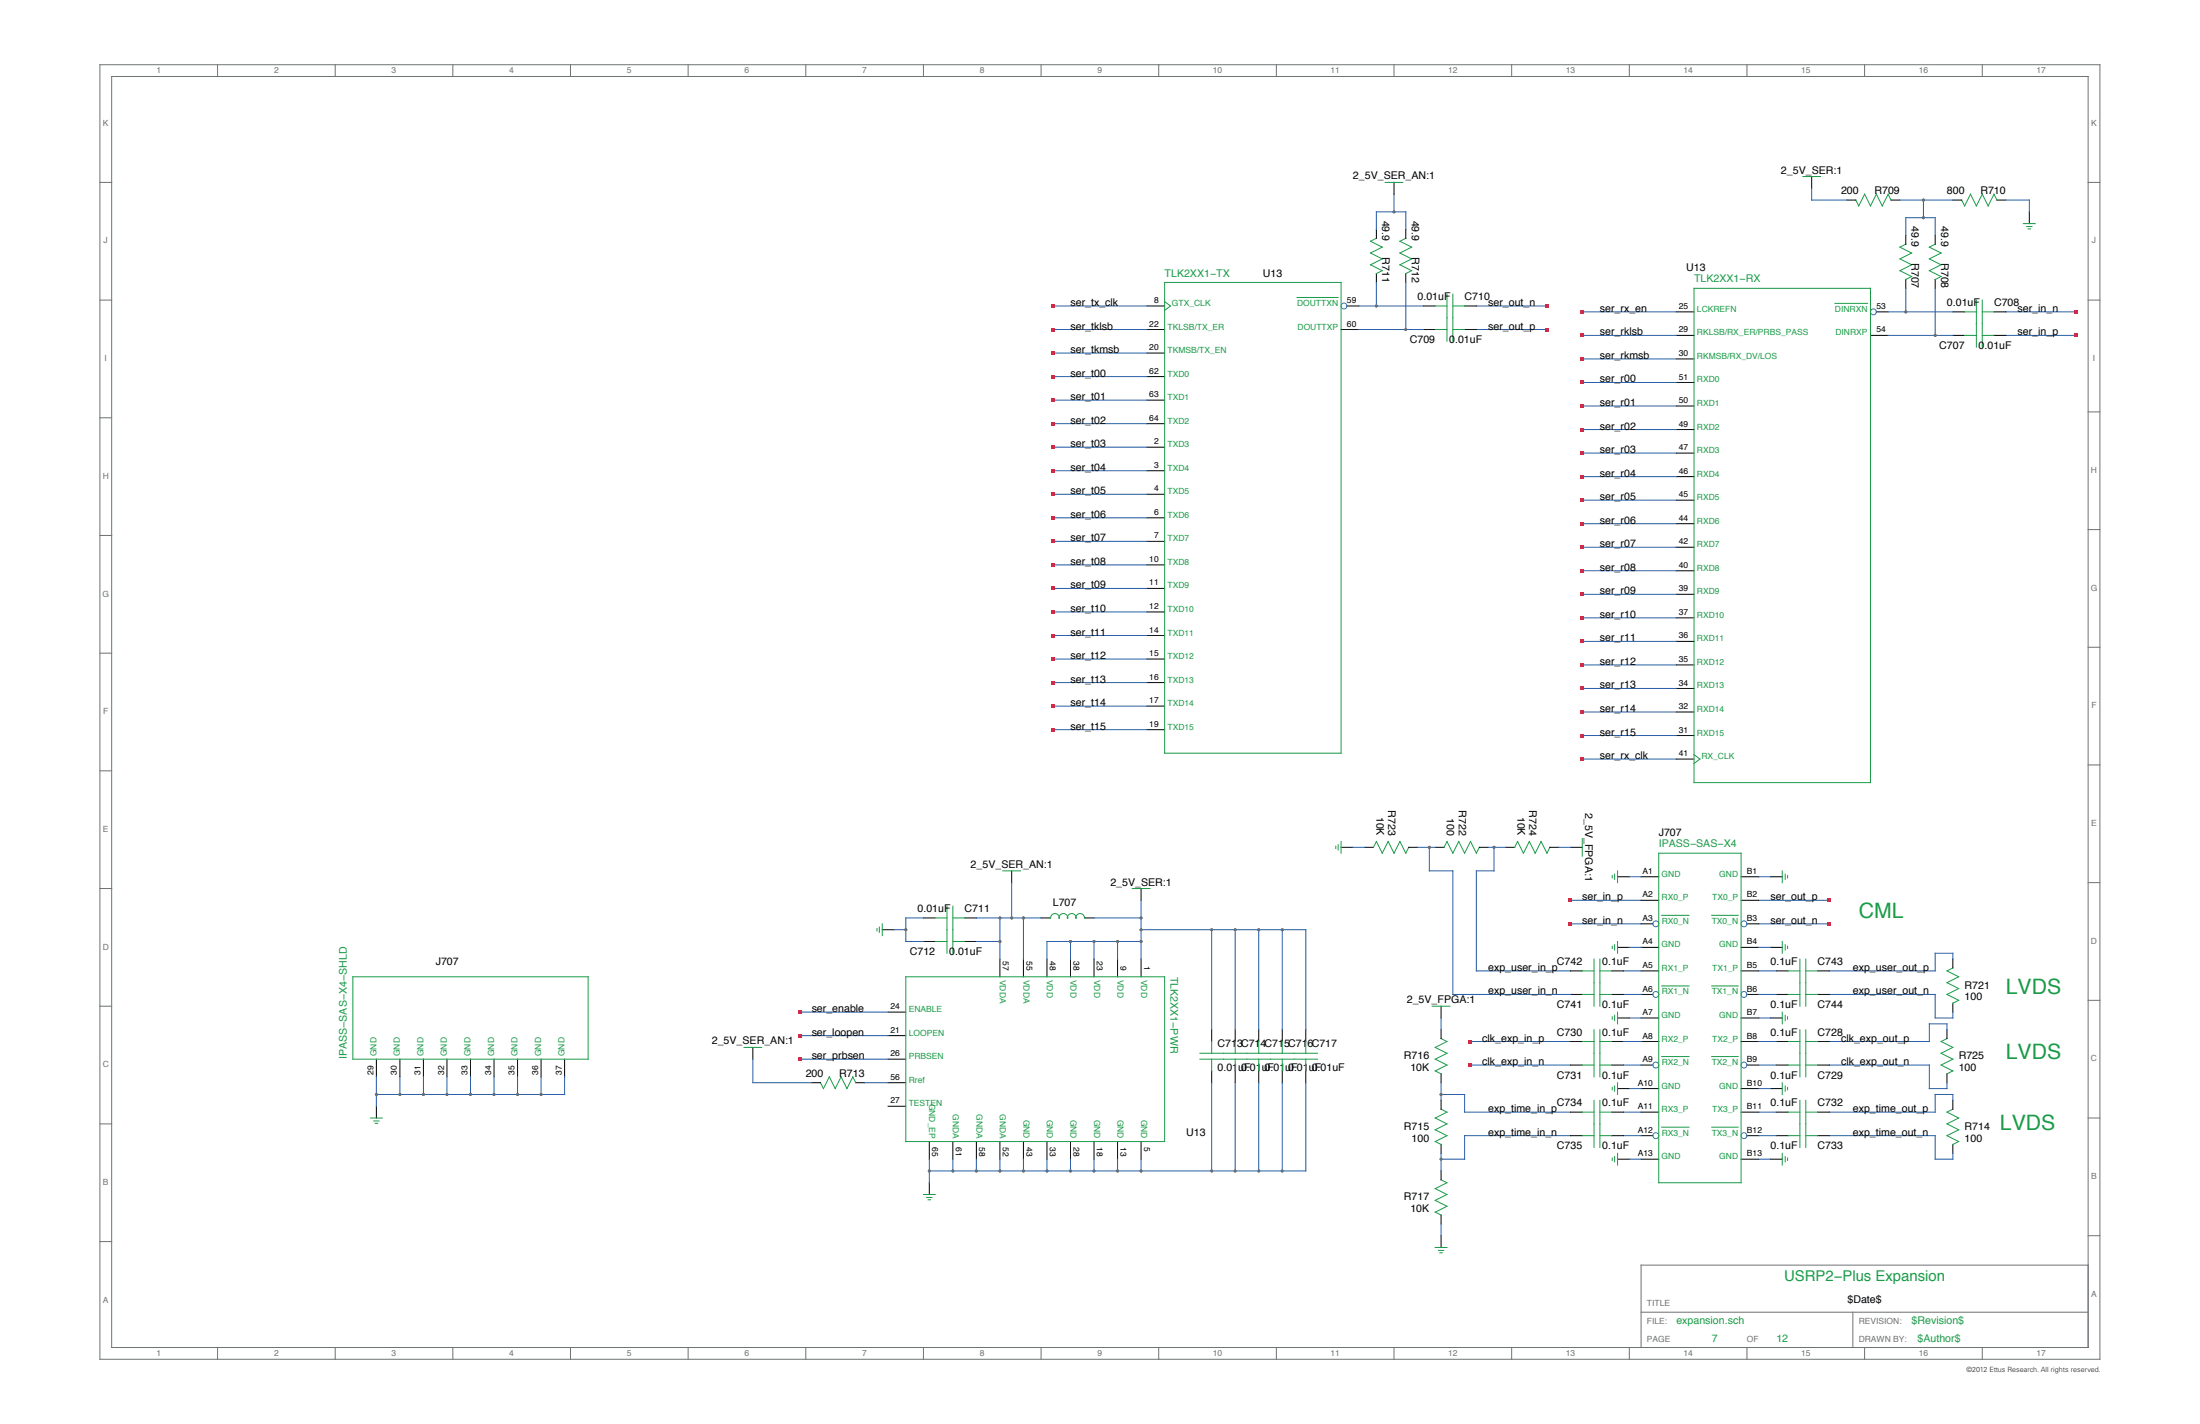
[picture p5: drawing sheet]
<svg xmlns="http://www.w3.org/2000/svg" width="432mm" height="279mm" viewBox="0 0 432 279" stroke-linecap="round" stroke-linejoin="round" font-family="sans-serif">
<g fill="none" stroke="#255dab" stroke-width=".2">
<path d="M273.6 38.1v3.5M355.6 36.9v2.4h6.9M372.9 39.3h10.4M377.5 39.3v3.4M393.7 39.3h4.6v2.3M270.1 45v-3.4h5.8v3.4M270.1 55.4v4.6M275.9 55.4v9.3M374.1 56.6v4.6M379.8 46.2v-3.5h-5.7v3.5M379.8 56.6v9.2M206.6 60h18.5"/>
<path d="M206.6 64.7h18.5M206.6 69.3h18.5M206.6 73.9h18.5M206.6 78.5h18.5M266.7 60h12.7M266.7 64.7h12.7M289.8 60h13.8M289.8 64.7h13.8M310.6 61.2h18.4M310.6 65.8h18.4M310.6 70.4h18.4M310.6 75h18.4"/>
<path d="M310.6 79.7h18.4M370.6 61.2h12.7M370.6 65.8h12.7M393.7 61.2h13.8M393.7 65.8h13.8M206.6 87.7h18.5M206.6 83.1h18.5M206.6 97h18.5M206.6 92.4h18.5M310.6 84.3h18.4M310.6 88.9h18.4M310.6 93.5h18.4"/>
<path d="M310.6 98.1h18.4M206.6 106.2h18.5M206.6 101.6h18.5M206.6 115.5h18.5M206.6 110.8h18.5M310.6 102.8h18.4M310.6 107.4h18.4M310.6 112h18.4M310.6 116.6h18.4M206.6 124.7h18.5M206.6 120.1h18.5M206.6 133.9h18.5"/>
<path d="M206.6 129.3h18.5M206.6 138.5h18.5M310.6 121.2h18.4M310.6 125.8h18.4M310.6 130.5h18.4M310.6 135.1h18.4M310.6 139.7h18.4M206.6 143.2h18.5M310.6 144.3h18.4M310.6 148.9h18.4M198.6 173.2v6.9M224 176.6v11.6"/>
<path d="M265.5 166.3h2.3M278.2 166.3h3.5M280.5 166.3v4.6h4.7v24.2h23M292.1 166.3h3.4M293.2 166.3v4.6h-3.4v19.6h18.4M305.9 166.3h2.3M308.2 176.6h13.9M319.8 172h2.3M345.2 176.6h13.8M345.2 172h2.3M157 198.6h17.3M175.5 182.4h2.3"/>
<path d="M181.2 180.1h-3.4v4.6h3.4M191.6 180.1h12.7M191.6 184.7h4.7M196.3 180.1v8.1M200.9 180.1v8.1M210.1 184.7v3.5M214.7 184.7v3.5M214.7 180.1h9.3M219.3 184.7v3.5M224 182.4h32.3v19.6M224 184.7h-18.5v3.5M237.8 182.4v19.6"/>
<path d="M242.4 182.4v19.6M247.1 182.4v19.6M251.7 182.4v19.6M282.8 199.7v2.3M308.2 181.3h13.9M318.6 190.5h3.5M318.6 195.1h3.5M319.8 185.9h2.3M319.8 199.7h2.3M345.2 190.5h3.5M345.2 195.1h3.5M345.2 181.3h13.8"/>
<path d="M345.2 185.9h2.3M345.2 199.7h2.3M359 195.1h20.8v4.6h3.5v-1.1M383.3 188.2v-1.2h-3.5v3.5h-20.8M73.9 211.3v5.8M78.5 211.3v3.4M83.1 211.3v3.4M87.7 211.3v3.4M92.3 211.3v3.4M97 211.3v3.4M101.6 211.3v3.4M106.2 211.3v3.4"/>
<path d="M110.8 211.3v3.4h-36.9M147.8 207.8v4.6h11.5M157 203.2h17.3M157 207.8h17.3M169.7 212.4h4.6M237.8 212.4v17.4M242.4 212.4v17.4M247.1 212.4v17.4M251.7 212.4v17.4M256.3 212.4v17.4h-73.9M282.8 214.7h4.7v3.5h20.7M282.8 212.4v3.5"/>
<path d="M288.6 204.4h19.6M288.6 209h19.6M318.6 204.4h3.5M318.6 209h3.5M318.6 218.2h3.5M319.8 213.6h2.3M345.2 204.4h3.5M345.2 209h3.5M345.2 218.2h3.5M345.2 213.6h2.3M359 209h19.7v4.6h3.4v-1.2M382.1 202v-1.1h-3.4v3.5h-19.7"/>
<path d="M383.3 215.9v-1.2h-3.5v3.5h-20.8M182.4 227.4v4.7M187 227.4v2.4M191.6 227.4v2.4M196.3 227.4v2.4M200.9 227.4v2.4M205.5 227.4v2.4M210.1 227.4v2.4M214.7 227.4v2.4M219.3 227.4v2.4M224 227.4v2.4M282.8 226.3v3.5"/>
<path d="M308.2 222.8h-20.7v4.6h-4.7M318.6 222.8h3.5M319.8 227.4h2.3M345.2 222.8h3.5M345.2 227.4h2.3M359 222.8h20.8v4.6h3.5v-1.1M282.8 240.1v2.4"/>
</g>
<g fill="none" stroke="#000101" stroke-width=".2">
<path d="M273.6 35.8v2.3M355.6 34.6v2.3M362.5 39.3h1.7M371.1 39.3h1.8M383.3 39.3h1.7M391.9 39.3h1.8M270.1 45v1.8M270.1 53.7v1.7M275.9 45v1.8M275.9 53.7v1.7M374.1 46.2v1.7M374.1 54.8v1.8"/>
<path d="M379.8 46.2v1.7M379.8 54.8v1.8M398.3 41.6v2.3M225.1 60h3.5M225.1 64.7h3.5M225.1 69.3h3.5M225.1 73.9h3.5M225.1 78.5h3.5M263.2 64.7h3.5M264.4 60h2.3M279.4 60h2.3M279.4 64.7h2.3"/>
<path d="M287.5 60h2.3M287.5 64.7h2.3M329 61.2h3.5M329 65.8h3.5M329 70.4h3.5M329 75h3.5M329 79.7h3.5M367.1 65.8h3.5M368.3 61.2h2.3M383.3 61.2h2.3M383.3 65.8h2.3M391.4 61.2h2.3"/>
<path d="M391.4 65.8h2.3M225.1 83.1h3.5M225.1 87.7h3.5M225.1 92.4h3.5M225.1 97h3.5M329 84.3h3.5M329 88.9h3.5M329 93.5h3.5M329 98.1h3.5M225.1 101.6h3.5M225.1 106.2h3.5M225.1 110.8h3.5"/>
<path d="M225.1 115.5h3.5M329 102.8h3.5M329 107.4h3.5M329 112h3.5M329 116.6h3.5M225.1 120.1h3.5M225.1 124.7h3.5M225.1 129.3h3.5M225.1 133.9h3.5M225.1 138.5h3.5M329 121.2h3.5M329 125.8h3.5"/>
<path d="M329 130.5h3.5M329 135.1h3.5M329 139.7h3.5M225.1 143.2h3.5M329 144.3h3.5M329 148.9h3.5M198.6 170.9v2.3M224 174.3v2.3M263.2 166.3h2.3M267.8 166.3h1.8M276.5 166.3h1.7M281.7 166.3h1.7"/>
<path d="M290.3 166.3h1.8M295.5 166.3h1.8M304.2 166.3h1.7M308.2 166.3h2.4M317.5 172h2.3M322.1 172h3.5M322.1 176.6h3.5M341.7 172h3.5M341.7 176.6h3.5M347.5 172h2.3M173.2 182.4h2.3M174.3 198.6h3.5"/>
<path d="M181.2 180.1h2.4M181.2 184.7h2.4M189.3 180.1h2.3M189.3 184.7h2.3M196.3 188.2v3.5M200.9 188.2v3.5M204.3 180.1h1.8M205.5 188.2v3.5M210.1 188.2v3.5M213 180.1h1.7M214.7 188.2v3.5M219.3 188.2v3.5"/>
<path d="M224 188.2v3.5M282.8 197.4v2.3M308.2 190.5h2.4M308.2 195.1h2.4M316.3 190.5h2.3M316.3 195.1h2.3M317.5 185.9h2.3M317.5 199.7h2.3M322.1 181.3h2.3M322.1 195.1h2.3M322.1 185.9h3.5M322.1 190.5h3.5"/>
<path d="M322.1 199.7h3.5M341.7 185.9h3.5M341.7 190.5h3.5M341.7 199.7h3.5M342.9 181.3h2.3M342.9 195.1h2.3M347.5 185.9h2.3M347.5 199.7h2.3M348.7 190.5h2.3M348.7 195.1h2.3M356.7 190.5h2.3M356.7 195.1h2.3"/>
<path d="M383.3 188.2v1.7M383.3 196.8v1.8M73.9 207.8v3.5M73.9 217.1v2.3M78.5 207.8v3.5M83.1 207.8v3.5M87.7 207.8v3.5M92.3 207.8v3.5M97 207.8v3.5M101.6 207.8v3.5M106.2 207.8v3.5M110.8 207.8v3.5"/>
<path d="M147.8 205.5v2.3M159.3 212.4h1.7M167.9 212.4h1.8M174.3 203.2h3.5M174.3 207.8h3.5M174.3 212.4h3.5M174.3 217.1h3.5M237.8 202v2.4M237.8 210.1v2.3M242.4 202v2.4M242.4 210.1v2.3M247.1 202v2.4"/>
<path d="M247.1 210.1v2.3M251.7 202v2.4M251.7 210.1v2.3M256.3 202v2.4M256.3 210.1v2.3M282.8 202v1.8M282.8 210.7v1.7M282.8 215.9v1.7M308.2 204.4h2.4M308.2 209h2.4M308.2 218.2h2.4M316.3 204.4h2.3"/>
<path d="M316.3 209h2.3M316.3 218.2h2.3M317.5 213.6h2.3M322.1 209h2.3M322.1 204.4h3.5M322.1 213.6h3.5M322.1 218.2h3.5M341.7 204.4h3.5M341.7 213.6h3.5M341.7 218.2h3.5M342.9 209h2.3M347.5 213.6h2.3"/>
<path d="M348.7 204.4h2.3M348.7 209h2.3M348.7 218.2h2.3M356.7 204.4h2.3M356.7 209h2.3M356.7 218.2h2.3M382.1 202v1.8M382.1 210.7v1.7M383.3 215.9v1.7M182.4 224v3.4M182.4 232.1v2.3M187 224v3.4"/>
<path d="M191.6 224v3.4M196.3 224v3.4M200.9 224v3.4M205.5 224v3.4M210.1 224v3.4M214.7 224v3.4M219.3 224v3.4M224 224v3.4M282.8 224.5v1.8M282.8 229.8v1.7M282.8 238.4v1.7M308.2 222.8h2.4"/>
<path d="M316.3 222.8h2.3M317.5 227.4h2.3M322.1 222.8h2.3M322.1 227.4h3.5M341.7 227.4h3.5M342.9 222.8h2.3M347.5 227.4h2.3M348.7 222.8h2.3M356.7 222.8h2.3M383.3 224.5v1.8M282.8 242.5v2.3"/>
</g>
<g fill="none" stroke="#1a9b47" stroke-width=".2">
<path d="M271.9 35.8h3.4M353.9 34.6h3.4M370.6 38.1l.6 1.2M370.6 38.1l-1.2 2.3-1.1-2.3-1.2 2.3-1.1-2.3-1.2 2.3-.6-1.1M385 39.3l.6 1.1 1.2-2.3 1.1 2.3 1.2-2.3 1.1 2.3 1.2-2.3 .6 1.2M228.6 59.2l1.1 .8-1.1 .9M228.6 55.4h34.6v92.4h-34.6zM254.6 58.4h8M270.1 46.8l-1.1 .5 2.3 1.2-2.3 1.1 2.3 1.2-2.3 1.2 2.3 1.1-1.2 .6M275.9 46.8l-1.1 .5 2.3 1.2-2.3 1.1 2.3 1.2-2.3 1.2 2.3 1.1-1.2 .6M284 57.7v9.3M285.2 57.7v9.3"/>
<path d="M332.5 56.6h34.6v97h-34.6zM360.2 59.5h6.4M374.1 47.9l-1.2 .6 2.3 1.1-2.3 1.2 2.3 1.2-2.3 1.1 2.3 1.2-1.1 .5M379.8 47.9l-1.1 .6 2.3 1.1-2.3 1.2 2.3 1.2-2.3 1.1 2.3 1.2-1.2 .5M387.9 58.9v9.2M389.1 58.9v9.2M397.1 43.9h2.4M397.8 44.5h1M398.1 44.9h.4M281.7 64.7h2.3M281.7 60h2.3M285.2 64.7h2.3"/>
<path d="M285.2 60h2.3M385.6 61.2h2.3M385.6 65.8h2.3M389.1 65.8h2.3M389.1 61.2h2.3M332.5 148.1l1.1 .8-1.1 .9M185.9 177.8v9.2M187 177.8v9.2M196.8 170.9h3.5M222.2 174.3h3.5M262.2 166v.5M262.6 165.7v1.1"/>
<path d="M263.2 165.1v2.3M269.6 166.3l.5-1.2 1.2 2.3 1.2-2.3 1.1 2.3 1.2-2.3 1.1 2.3 .6-1.1M283.4 166.3l.6-1.2 1.2 2.3 1.1-2.3 1.2 2.3 1.1-2.3 1.2 2.3 .5-1.1M297.3 166.3l.6-1.2 1.1 2.3 1.2-2.3 1.1 2.3 1.2-2.3 1.1 2.3 .6-1.1M310.6 164.5v3.5M316.4 171.8v.5M316.9 171.5v1M317.5 170.9v2.3M325.6 167.4h16.1v64.7h-16.1zM326.1 179.6h5.4M336 179.6h5.1M349.8 170.9v2.3"/>
<path d="M350.4 171.5v1M350.8 171.8v.5M69.3 191.7h46.1v16.1h-46.1zM172.1 182.2v.4M172.6 181.9v1M173.2 181.3v2.3M177.8 191.7h50.8v32.3h-50.8zM183.6 184.7h2.3M183.6 180.1h2.3M187 180.1h2.3M187 184.7h2.3M206.1 180.1h.1a.85 .85 0 0 1 .9-.9 .85 .85 0 0 1 .8 1 .82 .82 0 0 1 .8-1 .82 .82 0 0 1 .8 1 .82 .82 0 0 1 .9-1 .82 .82 0 0 1 .8 1 .85 .85 0 0 1 .8-1 .85 .85 0 0 1 .9 .9h.1"/>
<path d="M281.1 197.4h3.5M310.6 190.5h2.3M310.6 195.1h2.3M312.9 188.2v9.2M314 188.2v9.2M314 190.5h2.3M314 195.1h2.3M316.4 185.7v.4M316.4 199.5v.5M316.9 185.4v1M316.9 199.2v1.1M317.5 184.7v2.3"/>
<path d="M317.5 198.6v2.3M326.1 193.5h5.4M336 193.5h5.1M349.8 184.7v2.3M349.8 198.6v2.3M350.4 185.4v1M350.4 199.2v1.1M350.8 185.7v.4M350.8 199.5v.5M351 190.5h2.3M351 195.1h2.3M353.3 188.2v9.2"/>
<path d="M354.4 190.5h2.3M354.4 195.1h2.3M354.4 188.2v9.2M383.3 189.9l-1.2 .6 2.3 1.2-2.3 1.1 2.3 1.2-2.3 1.1 2.3 1.2-1.1 .5M72.7 219.4h2.3M73.4 219.9h1M146 205.5h3.5M161 212.4l.6 1.2 1.2-2.3 1.1 2.3 1.2-2.3 1.1 2.3 1.2-2.3 .6 1.1M235.5 206.7h23.1M235.5 207.8h23.1M237.8 204.4v2.3M237.8 207.8v2.3"/>
<path d="M242.4 204.4v2.3M242.4 207.8v2.3M247.1 204.4v2.3M247.1 207.8v2.3M251.7 204.4v2.3M251.7 207.8v2.3M256.3 204.4v2.3M256.3 207.8v2.3M282.8 217.6l1.2 .6-2.3 1.2 2.3 1.1-2.3 1.2 2.3 1.1-2.3 1.2M282.8 203.8l1.2 .6-2.3 1.1 2.3 1.2-2.3 1.1 2.3 1.2-2.3 1.1 1.1 .6M310.6 204.4h2.3M310.6 209h2.3"/>
<path d="M310.6 218.2h2.3M312.9 202v9.3M312.9 215.9v9.2M314 204.4h2.3M314 209h2.3M314 202v9.3M314 215.9v9.2M314 218.2h2.3M316.4 213.4v.4M316.9 213.1v1M317.5 212.4v2.3M326.1 207.3h5.4"/>
<path d="M336 207.3h5.1M349.8 212.4v2.3M350.4 213.1v1M350.8 213.4v.4M351 204.4h2.3M351 209h2.3M351 218.2h2.3M353.3 202v9.3M353.3 215.9v9.2M354.4 204.4h2.3M354.4 209h2.3M354.4 218.2h2.3"/>
<path d="M354.4 202v9.3M354.4 215.9v9.2M382.1 203.8l-1.1 .6 2.3 1.1-2.3 1.2 2.3 1.1-2.3 1.2 2.3 1.1-1.2 .6M383.3 217.6l-1.2 .6 2.3 1.2-2.3 1.1 2.3 1.2-2.3 1.1 2.3 1.2M73.6 220.4h.5M181.2 234.4h2.4M181.9 234.9h1M182.2 235.4h.4M281.7 224l1.1 .6M282.8 231.5l1.2 .6-2.3 1.1 2.3 1.2-2.3 1.1 2.3 1.2-2.3 1.1 1.1 .6M310.6 222.8h2.3M314 222.8h2.3"/>
<path d="M316.4 227.2v.5M316.9 226.9v1.1M317.5 226.3v2.3M326.1 221.2h5.4M336 221.2h5.1M349.8 226.3v2.3M350.4 226.9v1.1M350.8 227.2v.5M351 222.8h2.3M354.4 222.8h2.3M384.4 224l-1.1 .6M281.7 244.8h2.3"/>
<path d="M282.3 245.3h1.1M282.6 245.8h.5"/>
</g>
<g fill="none" stroke="#1e999c" stroke-width=".2">
<circle cx="263.8" cy="60" r=".58"/>
<circle cx="367.7" cy="61.2" r=".58"/>
<circle cx="325" cy="181.3" r=".58"/>
<circle cx="325" cy="195.1" r=".58"/>
<circle cx="342.3" cy="181.3" r=".58"/>
<circle cx="342.3" cy="195.1" r=".58"/>
<circle cx="325" cy="209" r=".58"/>
<circle cx="342.3" cy="209" r=".58"/>
<circle cx="325" cy="222.8" r=".58"/>
<circle cx="342.3" cy="222.8" r=".58"/>
</g>
<g fill="none" stroke="#6e7374" stroke-width=".2">
<path d="M19.6 12.7h392.6v254h-392.6zM21.9 15h387.9v249.4h-387.9zM42.7 12.7v2.3M65.8 12.7v2.3M88.9 12.7v2.3M112 12.7v2.3M135.1 12.7v2.3M158.2 12.7v2.3M181.2 12.7v2.3M204.3 12.7v2.3M227.4 12.7v2.3M250.5 12.7v2.3"/>
<path d="M273.6 12.7v2.3M296.7 12.7v2.3M319.8 12.7v2.3M342.9 12.7v2.3M366 12.7v2.3M389.1 12.7v2.3M19.6 35.8h2.3M409.8 35.8h2.4M19.6 58.9h2.3M409.8 58.9h2.4M19.6 82h2.3M409.8 80.8h2.4"/>
<path d="M19.6 105.1h2.3M409.8 103.9h2.4M19.6 128.2h2.3M409.8 127h2.4M19.6 151.2h2.3M409.8 150.1h2.4M19.6 174.3h2.3M409.8 173.2h2.4M19.6 197.4h2.3M409.8 196.3h2.4M409.8 219.4h2.4M19.6 220.5h2.3"/>
<path d="M19.6 243.6h2.3M322.1 257.5h87.7M363.7 257.5v6.9M409.8 242.5h2.4M409.8 248.2h-87.7v16.2M42.7 264.4v2.3M65.8 264.4v2.3M88.9 264.4v2.3M112 264.4v2.3M135.1 264.4v2.3M158.2 264.4v2.3M181.2 264.4v2.3"/>
<path d="M204.3 264.4v2.3M227.4 264.4v2.3M250.5 264.4v2.3M273.6 264.4v2.3M296.7 264.4v2.3M319.8 264.4v2.3M342.9 264.4v2.3M366 264.4v2.3M389.1 264.4v2.3"/>
</g>
<g fill="#ee1b29">
<path d="M358.7 180.9h.7v.7h-.7z"/>
<path d="M358.7 176.3h.7v.7h-.7z"/>
<path d="M307.9 180.9h.7v.7h-.7z"/>
<path d="M307.9 176.3h.7v.7h-.7z"/>
<path d="M303.3 59.7h.7v.7h-.7z"/>
<path d="M303.3 64.3h.7v.7h-.7z"/>
<path d="M407.2 60.8h.7v.7h-.7z"/>
<path d="M407.2 65.5h.7v.7h-.7z"/>
<path d="M206.3 59.7h.7v.7h-.7z"/>
<path d="M206.3 64.3h.7v.7h-.7z"/>
<path d="M206.3 68.9h.7v.7h-.7z"/>
<path d="M206.3 73.5h.7v.7h-.7z"/>
<path d="M206.3 78.2h.7v.7h-.7z"/>
<path d="M206.3 87.4h.7v.7h-.7z"/>
<path d="M206.3 82.8h.7v.7h-.7z"/>
<path d="M206.3 96.6h.7v.7h-.7z"/>
<path d="M206.3 92h.7v.7h-.7z"/>
<path d="M206.3 105.9h.7v.7h-.7z"/>
<path d="M206.3 101.3h.7v.6h-.7z"/>
<path d="M206.3 115.1h.7v.7h-.7z"/>
<path d="M206.3 110.5h.7v.7h-.7z"/>
<path d="M206.3 124.3h.7v.7h-.7z"/>
<path d="M206.3 119.7h.7v.7h-.7z"/>
<path d="M206.3 133.6h.7v.7h-.7z"/>
<path d="M206.3 129h.7v.7h-.7z"/>
<path d="M206.3 142.8h.7v.7h-.7z"/>
<path d="M206.3 138.2h.7v.7h-.7z"/>
<path d="M310.2 65.5h.7v.7h-.7z"/>
<path d="M310.2 70.1h.7v.7h-.7z"/>
<path d="M310.2 74.7h.7v.7h-.7z"/>
<path d="M310.2 79.3h.7v.7h-.7z"/>
<path d="M310.2 83.9h.7v.7h-.7z"/>
<path d="M310.2 88.6h.7v.6h-.7z"/>
<path d="M310.2 93.2h.7v.7h-.7z"/>
<path d="M310.2 97.8h.7v.7h-.7z"/>
<path d="M310.2 102.4h.7v.7h-.7z"/>
<path d="M310.2 107h.7v.7h-.7z"/>
<path d="M310.2 111.6h.7v.7h-.7z"/>
<path d="M310.2 116.3h.7v.7h-.7z"/>
<path d="M310.2 120.9h.7v.7h-.7z"/>
<path d="M310.2 125.5h.7v.7h-.7z"/>
<path d="M310.2 130.1h.7v.7h-.7z"/>
<path d="M310.2 134.7h.7v.7h-.7z"/>
<path d="M310.2 139.4h.7v.6h-.7z"/>
<path d="M310.2 144h.7v.7h-.7z"/>
<path d="M310.2 148.6h.7v.7h-.7z"/>
<path d="M310.2 60.8h.7v.7h-.7z"/>
</g>
<g fill="#7454a2">
<circle cx="224" cy="184.7" r=".29"/>
<circle cx="219.3" cy="184.7" r=".29"/>
<circle cx="214.7" cy="184.7" r=".29"/>
<circle cx="210.1" cy="184.7" r=".29"/>
<circle cx="200.9" cy="180.1" r=".29"/>
<circle cx="182.4" cy="229.8" r=".29"/>
<circle cx="224" cy="229.8" r=".29"/>
<circle cx="219.3" cy="229.8" r=".29"/>
<circle cx="214.7" cy="229.8" r=".29"/>
<circle cx="210.1" cy="229.8" r=".29"/>
<circle cx="205.5" cy="229.8" r=".29"/>
<circle cx="200.9" cy="229.8" r=".29"/>
<circle cx="196.3" cy="229.8" r=".29"/>
<circle cx="191.6" cy="229.8" r=".29"/>
<circle cx="187" cy="229.8" r=".29"/>
<circle cx="374.1" cy="61.2" r=".29"/>
<circle cx="379.8" cy="65.8" r=".29"/>
<circle cx="377.5" cy="42.7" r=".29"/>
<circle cx="377.5" cy="39.3" r=".29"/>
<circle cx="270.1" cy="60" r=".29"/>
<circle cx="275.9" cy="64.7" r=".29"/>
<circle cx="273.6" cy="41.6" r=".29"/>
<circle cx="224" cy="180.1" r=".29"/>
<circle cx="224" cy="182.4" r=".29"/>
<circle cx="196.3" cy="180.1" r=".29"/>
<circle cx="196.3" cy="184.7" r=".29"/>
<circle cx="198.6" cy="180.1" r=".29"/>
<circle cx="177.8" cy="182.4" r=".29"/>
</g>
<g fill="#ee1b29">
<path d="M156.7 198.2h.6v.7h-.6z"/>
<path d="M156.7 202.9h.6v.6h-.6z"/>
<path d="M156.7 207.5h.6v.7h-.6z"/>
</g>
<g fill="#7454a2">
<circle cx="224" cy="182.4" r=".29"/>
<circle cx="251.7" cy="182.4" r=".29"/>
<circle cx="247.1" cy="182.4" r=".29"/>
<circle cx="242.4" cy="182.4" r=".29"/>
<circle cx="237.8" cy="182.4" r=".29"/>
<circle cx="182.4" cy="229.8" r=".29"/>
<circle cx="205.5" cy="229.8" r=".29"/>
<circle cx="200.9" cy="229.8" r=".29"/>
<circle cx="196.3" cy="229.8" r=".29"/>
<circle cx="191.6" cy="229.8" r=".29"/>
<circle cx="187" cy="229.8" r=".29"/>
<circle cx="224" cy="229.8" r=".29"/>
<circle cx="219.3" cy="229.8" r=".29"/>
<circle cx="214.7" cy="229.8" r=".29"/>
<circle cx="210.1" cy="229.8" r=".29"/>
<circle cx="251.7" cy="229.8" r=".29"/>
<circle cx="247.1" cy="229.8" r=".29"/>
<circle cx="242.4" cy="229.8" r=".29"/>
<circle cx="237.8" cy="229.8" r=".29"/>
</g>
<g fill="#ee1b29">
<path d="M288.3 204h.7v.7h-.7z"/>
<path d="M288.3 208.6h.7v.7h-.7z"/>
</g>
<g fill="#7454a2">
<circle cx="282.8" cy="214.7" r=".29"/>
<circle cx="282.8" cy="227.4" r=".29"/>
<circle cx="293.2" cy="166.3" r=".29"/>
<circle cx="280.5" cy="166.3" r=".29"/>
<circle cx="73.9" cy="214.7" r=".29"/>
<circle cx="106.2" cy="214.7" r=".29"/>
<circle cx="97" cy="214.7" r=".29"/>
<circle cx="101.6" cy="214.7" r=".29"/>
<circle cx="87.7" cy="214.7" r=".29"/>
<circle cx="92.3" cy="214.7" r=".29"/>
<circle cx="78.5" cy="214.7" r=".29"/>
<circle cx="83.1" cy="214.7" r=".29"/>
</g>
<g font-size="4.2" fill="#1a9b47">
<text x="364.8" y="180.1">CML</text>
<text x="393.7" y="195.1">LVDS</text>
<text x="393.7" y="207.8">LVDS</text>
<text x="392.5" y="221.7">LVDS</text>
</g>
<text font-size="2.9" fill="#1a9b47" x="350.2" y="251.3">USRP2−Plus Expansion</text>
<g font-size="2.1" fill="#000101">
<text x="265.6" y="35.2">2_5V_SER_AN:1</text>
<text x="349.6" y="34.1">2_5V_SER:1</text>
<text x="361.3" y="38.1">200</text>
<text x="367.9" y="38.1">R709</text>
<text x="382.1" y="38.1">800</text>
<text x="388.7" y="38.1">R710</text>
<text x="271.3" y="43.3" transform="rotate(90 271.3 43.3)">49.9</text>
<text x="277.1" y="43.3" transform="rotate(90 277.1 43.3)">49.9</text>
<text x="375.2" y="44.4" transform="rotate(90 375.2 44.4)">49.9</text>
<text x="381" y="44.4" transform="rotate(90 381 44.4)">49.9</text>
<text x="271.3" y="50.4" transform="rotate(90 271.3 50.4)">R711</text>
<text x="277.1" y="50.4" transform="rotate(90 277.1 50.4)">R712</text>
<text x="331" y="53.1">U13</text>
<text x="375.2" y="51.6" transform="rotate(90 375.2 51.6)">R707</text>
<text x="381" y="51.6" transform="rotate(90 381 51.6)">R708</text>
<text x="247.8" y="54.3">U13</text>
<text x="278.2" y="58.9">0.01uF</text>
<text x="287.5" y="58.9">C710</text>
<text x="210.1" y="60">ser_tx_clk</text>
<text x="210.1" y="64.7">ser_tklsb</text>
<text x="292.1" y="60">ser_out_n</text>
<text x="292.1" y="64.7">ser_out_p</text>
<text x="314" y="65.8">ser_rklsb</text>
<text x="314" y="61.2">ser_rx_en</text>
<text x="382.1" y="60">0.01uF</text>
<text x="391.4" y="60">C708</text>
<text x="396" y="61.2">ser_in_n</text>
<text x="396" y="65.8">ser_in_p</text>
<text x="210.1" y="69.3">ser_tkmsb</text>
<text x="276.7" y="67.4">C709</text>
<text x="284.4" y="67.3">0.01uF</text>
<text x="314" y="70.4">ser_rkmsb</text>
<text x="380.6" y="68.5">C707</text>
<text x="388.3" y="68.5">0.01uF</text>
<text x="210.1" y="73.9">ser_t00</text>
<text x="314" y="75">ser_r00</text>
<text x="210.1" y="78.5">ser_t01</text>
<text x="210.1" y="83.1">ser_t02</text>
<text x="314" y="79.7">ser_r01</text>
<text x="210.1" y="87.7">ser_t03</text>
<text x="314" y="84.3">ser_r02</text>
<text x="314" y="88.9">ser_r03</text>
<text x="210.1" y="92.4">ser_t04</text>
<text x="314" y="93.5">ser_r04</text>
<text x="210.1" y="97">ser_t05</text>
<text x="210.1" y="101.6">ser_t06</text>
<text x="314" y="98.1">ser_r05</text>
<text x="210.1" y="106.2">ser_t07</text>
<text x="314" y="102.8">ser_r06</text>
<text x="314" y="107.4">ser_r07</text>
<text x="210.1" y="110.8">ser_t08</text>
<text x="314" y="112">ser_r08</text>
<text x="210.1" y="115.5">ser_t09</text>
<text x="314" y="116.6">ser_r09</text>
<text x="210.1" y="124.7">ser_t11</text>
<text x="210.1" y="120.1">ser_t10</text>
<text x="314" y="121.2">ser_r10</text>
<text x="314" y="125.8">ser_r11</text>
<text x="210.1" y="129.3">ser_t12</text>
<text x="314" y="130.5">ser_r12</text>
<text x="210.1" y="133.9">ser_t13</text>
<text x="314" y="135.1">ser_r13</text>
<text x="210.1" y="143.2">ser_t15</text>
<text x="210.1" y="138.5">ser_t14</text>
<text x="314" y="139.7">ser_r14</text>
<text x="314" y="144.3">ser_r15</text>
<text x="314" y="148.9">ser_rx_clk</text>
<text x="270.1" y="160.2" transform="rotate(90 270.1 160.2)">10K</text>
<text x="272.5" y="159" transform="rotate(90 272.5 159)">R723</text>
<text x="284" y="160.5" transform="rotate(90 284 160.5)">100</text>
<text x="286.3" y="159" transform="rotate(90 286.3 159)">R722</text>
<text x="297.9" y="160.2" transform="rotate(90 297.9 160.2)">10K</text>
<text x="300.2" y="159" transform="rotate(90 300.2 159)">R724</text>
<text x="311.1" y="159.5" transform="rotate(90 311.1 159.5)">2_5V_FPGA:1</text>
<text x="325.6" y="163.9">J707</text>
<text x="190.5" y="170.3">2_5V_SER_AN:1</text>
<text x="217.9" y="173.8">2_5V_SER:1</text>
<text x="180.1" y="179">0.01uF</text>
<text x="189.3" y="179">C711</text>
<text x="206.6" y="177.8">L707</text>
<text x="310.6" y="176.6">ser_in_p</text>
<text x="347.5" y="176.6">ser_out_p</text>
<text x="310.6" y="181.3">ser_in_n</text>
<text x="347.5" y="181.3">ser_out_n</text>
<text x="85.5" y="189.3">J707</text>
<text x="178.6" y="187.4">C712</text>
<text x="186.3" y="187.4">0.01uF</text>
<text x="292.1" y="190.5">exp_user_in_p</text>
<text x="305.6" y="189.3">C742</text>
<text x="314.5" y="189.3">0.1uF</text>
<text x="347.5" y="189.3">0.1uF</text>
<text x="356.7" y="189.3">C743</text>
<text x="363.7" y="190.5">exp_user_out_p</text>
<text x="276.1" y="196.8">2_5V_FPGA:1</text>
<text x="292.1" y="195.1">exp_user_in_n</text>
<text x="305.6" y="197.8">C741</text>
<text x="314.5" y="197.8">0.1uF</text>
<text x="347.5" y="197.8">0.1uF</text>
<text x="356.7" y="197.8">C744</text>
<text x="363.7" y="195.1">exp_user_out_n</text>
<text x="385.6" y="196.3">100</text>
<text x="385.6" y="194">R721</text>
<text x="159.3" y="198.6">ser_enable</text>
<text x="159.3" y="203.2">ser_loopen</text>
<text x="305.6" y="203.2">C730</text>
<text x="314.5" y="203.2">0.1uF</text>
<text x="347.5" y="203.2">0.1uF</text>
<text x="356.7" y="203.2">C728</text>
<text x="139.7" y="204.9">2_5V_SER_AN:1</text>
<text x="159.3" y="207.8">ser_prbsen</text>
<text x="239" y="205.5">C713C714C715C716C717</text>
<text x="275.6" y="207.8">R716</text>
<text x="290.9" y="204.4">clk_exp_in_p</text>
<text x="290.9" y="209">clk_exp_in_n</text>
<text x="361.4" y="204.4">clk_exp_out_p</text>
<text x="361.4" y="209">clk_exp_out_n</text>
<text x="384.4" y="207.8">R725</text>
<text x="158.1" y="211.3">200</text>
<text x="164.7" y="211.3">R713</text>
<text x="239" y="210.1">0.01uF</text>
<text x="243.6" y="210.1">0.01uF</text>
<text x="248.2" y="210.1">0.01uF</text>
<text x="252.8" y="210.1">0.01uF</text>
<text x="257.4" y="210.1">0.01uF</text>
<text x="276.8" y="210.1">10K</text>
<text x="305.6" y="211.7">C731</text>
<text x="314.5" y="211.7">0.1uF</text>
<text x="347.5" y="211.7">0.1uF</text>
<text x="356.7" y="211.7">C729</text>
<text x="384.4" y="210.1">100</text>
<text x="275.6" y="221.7">R715</text>
<text x="292.1" y="218.2">exp_time_in_p</text>
<text x="305.6" y="217.1">C734</text>
<text x="314.5" y="217.1">0.1uF</text>
<text x="347.5" y="217.1">0.1uF</text>
<text x="356.7" y="217.1">C732</text>
<text x="363.7" y="218.2">exp_time_out_p</text>
<text x="385.6" y="221.7">R714</text>
<text x="232.8" y="222.8">U13</text>
<text x="277.1" y="224">100</text>
<text x="292.1" y="222.8">exp_time_in_n</text>
<text x="305.6" y="225.5">C735</text>
<text x="314.5" y="225.5">0.1uF</text>
<text x="347.5" y="225.5">0.1uF</text>
<text x="356.7" y="225.5">C733</text>
<text x="363.7" y="222.8">exp_time_out_n</text>
<text x="385.6" y="224">100</text>
<text x="275.6" y="235.5">R717</text>
<text x="276.8" y="237.8">10K</text>
<text x="362.6" y="255.7">$Date$</text>
</g>
<g font-size="2.1" fill="#1a9b47">
<text x="228.6" y="54.3">TLK2XX1−TX</text>
<text x="332.5" y="55.4">TLK2XX1−RX</text>
<text x="325.6" y="166.3">IPASS−SAS−X4</text>
<text x="229.7" y="191.7" transform="rotate(90 229.7 191.7)">TLK2XX1−PWR</text>
<text x="68.1" y="207.8" transform="rotate(-90 68.1 207.8)">IPASS−SAS−X4−SHLD</text>
<text x="329" y="259.8">expansion.sch</text>
<text x="336" y="263.2">7</text>
<text x="348.7" y="263.2">12</text>
<text x="375.2" y="259.8">$Revision$</text>
<text x="376.4" y="263.2">$Author$</text>
</g>
<g font-size="1.7" fill="#6e7374">
<text x="30.7" y="14.3">1</text>
<text x="53.8" y="14.3">2</text>
<text x="76.9" y="14.3">3</text>
<text x="100" y="14.3">4</text>
<text x="123.1" y="14.3">5</text>
<text x="146.1" y="14.3">6</text>
<text x="169.2" y="14.3">7</text>
<text x="192.3" y="14.3">8</text>
<text x="215.4" y="14.3">9</text>
<text x="238" y="14.3">10</text>
<text x="261.1" y="14.3">11</text>
<text x="284.2" y="14.3">12</text>
<text x="307.3" y="14.3">13</text>
<text x="330.4" y="14.3">14</text>
<text x="353.5" y="14.3">15</text>
<text x="376.6" y="14.3">16</text>
<text x="399.7" y="14.3">17</text>
<text x="20.2" y="24.7">K</text>
<text x="410.4" y="24.7">K</text>
<text x="20.3" y="47.8">J</text>
<text x="410.6" y="47.8">J</text>
<text x="20.5" y="70.9">I</text>
<text x="410.8" y="70.9">I</text>
<text x="20.2" y="94">H</text>
<text x="410.4" y="92.8">H</text>
<text x="20.1" y="117.1">G</text>
<text x="410.4" y="115.9">G</text>
<text x="20.3" y="140.1">F</text>
<text x="410.5" y="139">F</text>
<text x="20.2" y="163.2">E</text>
<text x="410.4" y="162.1">E</text>
<text x="410.4" y="185.2">D</text>
<text x="20.2" y="186.3">D</text>
<text x="20.2" y="209.4">C</text>
<text x="410.4" y="208.3">C</text>
<text x="20.2" y="232.5">B</text>
<text x="410.4" y="231.4">B</text>
<text x="20.2" y="255.6">A</text>
<text x="323.3" y="256.3">TITLE</text>
<text x="410.4" y="254.4">A</text>
<text x="323.3" y="259.8">FILE:</text>
<text x="323.3" y="263.2">PAGE</text>
<text x="342.9" y="263.2">OF</text>
<text x="364.8" y="259.8">REVISION:</text>
<text x="364.8" y="263.2">DRAWN BY:</text>
<text x="30.7" y="266">1</text>
<text x="53.8" y="266">2</text>
<text x="76.9" y="266">3</text>
<text x="100" y="266">4</text>
<text x="123.1" y="266">5</text>
<text x="146.1" y="266">6</text>
<text x="169.2" y="266">7</text>
<text x="192.3" y="266">8</text>
<text x="215.4" y="266">9</text>
<text x="238" y="266">10</text>
<text x="261.1" y="266">11</text>
<text x="284.2" y="266">12</text>
<text x="307.3" y="266">13</text>
<text x="330.4" y="266">14</text>
<text x="353.5" y="266">15</text>
<text x="376.6" y="266">16</text>
<text x="399.7" y="266">17</text>
</g>
<g font-size="1.7" fill="#000101">
<text x="226.5" y="59.5">8</text>
<text x="264.4" y="59.5">59</text>
<text x="225.6" y="64.1">22</text>
<text x="264.4" y="64.1">60</text>
<text x="329.5" y="60.6">25</text>
<text x="329.5" y="65.2">29</text>
<text x="368.3" y="60.6">53</text>
<text x="368.3" y="65.2">54</text>
<text x="225.6" y="68.7">20</text>
<text x="329.5" y="69.9">30</text>
<text x="225.6" y="73.3">62</text>
<text x="225.6" y="77.9">63</text>
<text x="329.5" y="74.5">51</text>
<text x="225.6" y="82.6">64</text>
<text x="329.5" y="79.1">50</text>
<text x="329.5" y="83.7">49</text>
<text x="226.5" y="87.2">2</text>
<text x="329.5" y="88.3">47</text>
<text x="226.5" y="91.8">3</text>
<text x="329.5" y="92.9">46</text>
<text x="226.5" y="96.4">4</text>
<text x="226.5" y="101">6</text>
<text x="329.5" y="97.6">45</text>
<text x="226.5" y="105.6">7</text>
<text x="329.5" y="102.2">44</text>
<text x="329.5" y="106.8">42</text>
<text x="225.6" y="110.3">10</text>
<text x="329.5" y="111.4">40</text>
<text x="225.6" y="114.9">11</text>
<text x="225.6" y="119.5">12</text>
<text x="329.5" y="116">39</text>
<text x="225.6" y="124.1">14</text>
<text x="329.5" y="120.7">37</text>
<text x="329.5" y="125.3">36</text>
<text x="225.6" y="128.7">15</text>
<text x="329.5" y="129.9">35</text>
<text x="225.6" y="133.3">16</text>
<text x="225.6" y="138">17</text>
<text x="329.5" y="134.5">34</text>
<text x="225.6" y="142.6">19</text>
<text x="329.5" y="139.1">32</text>
<text x="329.5" y="143.7">31</text>
<text x="329.5" y="148.4">41</text>
<text x="322.4" y="171.4">A1</text>
<text x="342.9" y="171.4">B1</text>
<text x="322.4" y="176.1">A2</text>
<text x="342.9" y="176.1">B2</text>
<text x="322.4" y="180.7">A3</text>
<text x="322.4" y="185.3">A4</text>
<text x="342.9" y="180.7">B3</text>
<text x="342.9" y="185.3">B4</text>
<text x="196.8" y="188.6" transform="rotate(90 196.8 188.6)">57</text>
<text x="201.4" y="188.6" transform="rotate(90 201.4 188.6)">55</text>
<text x="206.1" y="188.6" transform="rotate(90 206.1 188.6)">48</text>
<text x="210.7" y="188.6" transform="rotate(90 210.7 188.6)">38</text>
<text x="215.3" y="188.6" transform="rotate(90 215.3 188.6)">23</text>
<text x="219.9" y="189.6" transform="rotate(90 219.9 189.6)">9</text>
<text x="224.5" y="189.6" transform="rotate(90 224.5 189.6)">1</text>
<text x="322.4" y="189.9">A5</text>
<text x="342.9" y="189.9">B5</text>
<text x="322.4" y="194.5">A6</text>
<text x="342.9" y="194.5">B6</text>
<text x="174.8" y="198">24</text>
<text x="174.8" y="202.6">21</text>
<text x="322.4" y="199.2">A7</text>
<text x="322.4" y="203.8">A8</text>
<text x="342.9" y="199.2">B7</text>
<text x="342.9" y="203.8">B8</text>
<text x="174.8" y="207.2">26</text>
<text x="322.4" y="208.4">A9</text>
<text x="342.9" y="208.4">B9</text>
<text x="73.3" y="210.8" transform="rotate(-90 73.3 210.8)">29</text>
<text x="77.9" y="210.8" transform="rotate(-90 77.9 210.8)">30</text>
<text x="82.5" y="210.8" transform="rotate(-90 82.5 210.8)">31</text>
<text x="87.1" y="210.8" transform="rotate(-90 87.1 210.8)">32</text>
<text x="91.8" y="210.8" transform="rotate(-90 91.8 210.8)">33</text>
<text x="96.4" y="210.8" transform="rotate(-90 96.4 210.8)">34</text>
<text x="101" y="210.8" transform="rotate(-90 101 210.8)">35</text>
<text x="105.6" y="210.8" transform="rotate(-90 105.6 210.8)">36</text>
<text x="110.2" y="210.8" transform="rotate(-90 110.2 210.8)">37</text>
<text x="174.8" y="211.9">56</text>
<text x="321.4" y="213">A10</text>
<text x="342.9" y="213">B10</text>
<text x="174.8" y="216.5">27</text>
<text x="321.4" y="217.6">A11</text>
<text x="342.9" y="217.6">B11</text>
<text x="183" y="225.1" transform="rotate(90 183 225.1)">65</text>
<text x="187.6" y="225.1" transform="rotate(90 187.6 225.1)">61</text>
<text x="192.2" y="225.1" transform="rotate(90 192.2 225.1)">58</text>
<text x="196.8" y="225.1" transform="rotate(90 196.8 225.1)">52</text>
<text x="201.4" y="225.1" transform="rotate(90 201.4 225.1)">43</text>
<text x="206.1" y="225.1" transform="rotate(90 206.1 225.1)">33</text>
<text x="210.7" y="225.1" transform="rotate(90 210.7 225.1)">28</text>
<text x="215.3" y="225.1" transform="rotate(90 215.3 225.1)">18</text>
<text x="219.9" y="225.1" transform="rotate(90 219.9 225.1)">13</text>
<text x="224.5" y="225.1" transform="rotate(90 224.5 225.1)">5</text>
<text x="321.4" y="222.2">A12</text>
<text x="321.4" y="226.9">A13</text>
<text x="342.9" y="222.2">B12</text>
<text x="342.9" y="226.9">B13</text>
</g>
<g font-size="1.7" fill="#1a9b47">
<text x="229.2" y="64.7">TKLSB/TX_ER</text>
<text x="230" y="60">GTX_CLK</text>
<text x="254.6" y="60">DOUTTXN</text>
<text x="254.7" y="64.7">DOUTTXP</text>
<text x="333.1" y="61.2">LCKREFN</text>
<text x="333.1" y="65.8">RKLSB/RX_ER/PRBS_PASS</text>
<text x="360.2" y="61.2">DINRXN</text>
<text x="360.2" y="65.8">DINRXP</text>
<text x="229.2" y="69.3">TKMSB/TX_EN</text>
<text x="333.1" y="70.4">RKMSB/RX_DV/LOS</text>
<text x="229.2" y="73.9">TXD0</text>
<text x="333.1" y="75">RXD0</text>
<text x="229.2" y="78.5">TXD1</text>
<text x="229.2" y="83.1">TXD2</text>
<text x="333.1" y="79.7">RXD1</text>
<text x="229.2" y="87.7">TXD3</text>
<text x="333.1" y="84.3">RXD2</text>
<text x="333.1" y="88.9">RXD3</text>
<text x="229.2" y="92.4">TXD4</text>
<text x="333.1" y="93.5">RXD4</text>
<text x="229.2" y="97">TXD5</text>
<text x="229.2" y="101.6">TXD6</text>
<text x="333.1" y="98.1">RXD5</text>
<text x="229.2" y="106.2">TXD7</text>
<text x="333.1" y="102.8">RXD6</text>
<text x="333.1" y="107.4">RXD7</text>
<text x="229.2" y="110.8">TXD8</text>
<text x="333.1" y="112">RXD8</text>
<text x="229.2" y="115.5">TXD9</text>
<text x="333.1" y="116.6">RXD9</text>
<text x="229.2" y="120.1">TXD10</text>
<text x="229.2" y="124.7">TXD11</text>
<text x="333.1" y="121.2">RXD10</text>
<text x="333.1" y="125.8">RXD11</text>
<text x="229.2" y="129.3">TXD12</text>
<text x="333.1" y="130.5">RXD12</text>
<text x="229.2" y="133.9">TXD13</text>
<text x="333.1" y="135.1">RXD13</text>
<text x="229.2" y="138.5">TXD14</text>
<text x="229.2" y="143.2">TXD15</text>
<text x="333.1" y="139.7">RXD14</text>
<text x="333.1" y="144.3">RXD15</text>
<text x="333.9" y="148.9">RX_CLK</text>
<text x="326.1" y="172">GND</text>
<text x="337.4" y="172">GND</text>
<text x="326.1" y="176.6">RX0_P</text>
<text x="336.1" y="176.6">TX0_P</text>
<text x="326.1" y="185.9">GND</text>
<text x="326.1" y="181.3">RX0_N</text>
<text x="336" y="181.3">TX0_N</text>
<text x="337.4" y="185.9">GND</text>
<text x="326.1" y="190.5">RX1_P</text>
<text x="336.1" y="190.5">TX1_P</text>
<text x="196.3" y="192.2" transform="rotate(90 196.3 192.2)">VDDA</text>
<text x="200.9" y="192.2" transform="rotate(90 200.9 192.2)">VDDA</text>
<text x="205.5" y="192.2" transform="rotate(90 205.5 192.2)">VDD</text>
<text x="210.1" y="192.2" transform="rotate(90 210.1 192.2)">VDD</text>
<text x="214.7" y="192.2" transform="rotate(90 214.7 192.2)">VDD</text>
<text x="219.3" y="192.2" transform="rotate(90 219.3 192.2)">VDD</text>
<text x="224" y="192.2" transform="rotate(90 224 192.2)">VDD</text>
<text x="326.1" y="195.1">RX1_N</text>
<text x="336" y="195.1">TX1_N</text>
<text x="178.4" y="198.6">ENABLE</text>
<text x="178.4" y="203.2">LOOPEN</text>
<text x="326.1" y="199.7">GND</text>
<text x="337.4" y="199.7">GND</text>
<text x="73.9" y="207.2" transform="rotate(-90 73.9 207.2)">GND</text>
<text x="78.5" y="207.2" transform="rotate(-90 78.5 207.2)">GND</text>
<text x="83.1" y="207.2" transform="rotate(-90 83.1 207.2)">GND</text>
<text x="87.7" y="207.2" transform="rotate(-90 87.7 207.2)">GND</text>
<text x="92.3" y="207.2" transform="rotate(-90 92.3 207.2)">GND</text>
<text x="97" y="207.2" transform="rotate(-90 97 207.2)">GND</text>
<text x="101.6" y="207.2" transform="rotate(-90 101.6 207.2)">GND</text>
<text x="106.2" y="207.2" transform="rotate(-90 106.2 207.2)">GND</text>
<text x="110.8" y="207.2" transform="rotate(-90 110.8 207.2)">GND</text>
<text x="178.4" y="207.8">PRBSEN</text>
<text x="326.1" y="204.4">RX2_P</text>
<text x="326.1" y="209">RX2_N</text>
<text x="336" y="209">TX2_N</text>
<text x="336.1" y="204.4">TX2_P</text>
<text x="178.4" y="212.4">Rref</text>
<text x="326.1" y="213.6">GND</text>
<text x="337.4" y="213.6">GND</text>
<text x="178.4" y="217.1">TESTEN</text>
<text x="182.4" y="216.5" transform="rotate(90 182.4 216.5)">GND_EP</text>
<text x="187" y="218.6" transform="rotate(90 187 218.6)">GNDA</text>
<text x="191.6" y="218.6" transform="rotate(90 191.6 218.6)">GNDA</text>
<text x="196.3" y="218.6" transform="rotate(90 196.3 218.6)">GNDA</text>
<text x="200.9" y="219.7" transform="rotate(90 200.9 219.7)">GND</text>
<text x="205.5" y="219.7" transform="rotate(90 205.5 219.7)">GND</text>
<text x="210.1" y="219.7" transform="rotate(90 210.1 219.7)">GND</text>
<text x="214.7" y="219.7" transform="rotate(90 214.7 219.7)">GND</text>
<text x="219.3" y="219.7" transform="rotate(90 219.3 219.7)">GND</text>
<text x="224" y="219.7" transform="rotate(90 224 219.7)">GND</text>
<text x="326.1" y="218.2">RX3_P</text>
<text x="336.1" y="218.2">TX3_P</text>
<text x="326.1" y="227.4">GND</text>
<text x="326.1" y="222.8">RX3_N</text>
<text x="336" y="222.8">TX3_N</text>
<text x="337.4" y="227.4">GND</text>
</g>
<text font-size="1.4" fill="#231f20" x="386" y="269.1">©2012 Ettus Research. All rights reserved.</text>
</svg>
